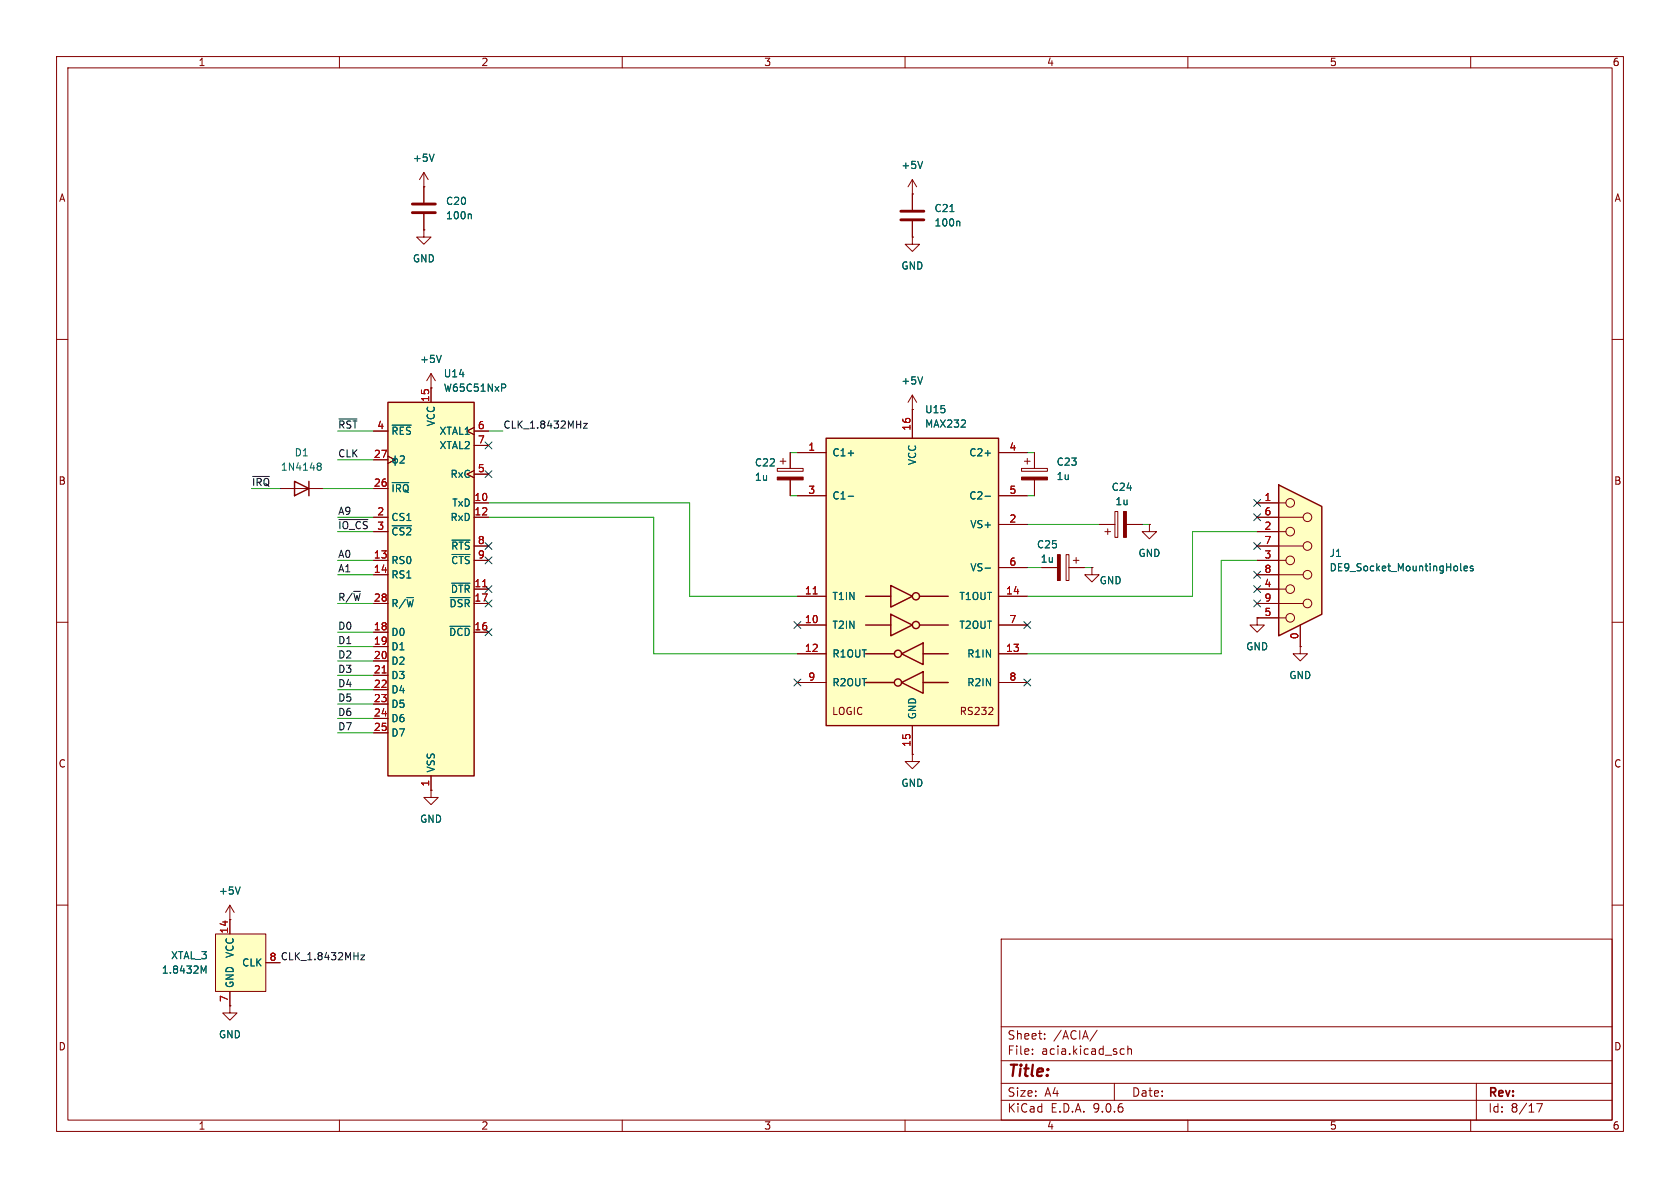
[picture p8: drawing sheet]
<svg xmlns="http://www.w3.org/2000/svg" width="297mm" height="210mm" viewBox="0 0 297 210" stroke-linecap="round" stroke-linejoin="round" font-family="sans-serif">
<g fill="none" stroke="#840000" stroke-width=".18">
<path d="M10 10h277v190h-277zM12 12h273v186h-273zM60 10v2M110 10v2M160 10v2M210 10v2M260 10v2M74.9 33h.1M74.9 30.5v5.3M74.9 37.8v2.8M74.9 30.5l-.7 1.3M74.9 30.5l.8 1.3"/>
<path d="M161.3 34.3h.1M161.3 31.8v5.3M161.3 39.1v2.8M161.3 31.8l-.8 1.2M161.3 31.8l.8 1.2M74.9 40.6v1.3h1.3l-1.3 1.3-1.2-1.3h1.2M74.9 40.6h.1M161.3 41.9v1.3h1.3l-1.3 1.3-1.3-1.3h1.3M161.3 41.9h.1M10 60h2M161.3 72.4h.1M161.3 69.9l-.8 1.2"/>
<path d="M161.3 69.9l.8 1.2M161.3 69.9v2.5M285 60h2M49.5 86.4h7.6M137.4 82.8h4.6v.5h-4.6zM137.9 81.5h1M138.4 81v1M139.7 80v2.8M139.7 84.8v2.8M180.6 82.8h4.6v.5h-4.6zM181.1 81.5h1M181.6 81v1"/>
<path d="M182.9 80v2.8M182.9 84.8v2.8M194.3 92.7h2.8M195.3 94h1M195.8 93.5v1M197.1 90.4h.5v4.6h-.5zM199.1 92.7h2.8M10 110h2M193 100.3v1.3h1.3l-1.3 1.3-1.2-1.3h1.2M193 100.3h.1M222.2 109.2v1.3h1.3l-1.3 1.3-1.2-1.3h1.2M222.2 109.2h.1"/>
<path d="M229.9 114.3v1.3h1.2l-1.2 1.2-1.3-1.2h1.3M229.9 114.3h.1M285 110h2M76.2 139.7v1.3h1.3l-1.3 1.2-1.3-1.2h1.3M76.2 139.7h.1M161.3 133.4v1.2h1.3l-1.3 1.3-1.3-1.3h1.3M161.3 133.4h.1M10 160h2M177 166h108v32h-108zM285 160h2M60 198v2M110 198v2"/>
<path d="M160 198v2M177 194.5h108M177 191.5h108M177 187.5h108M177 181.5h108M182.5 186.3v.1M182.5 185.5v.1M184.7 183.6v.1M184.7 182.8v.1M194 182.1l-1.3 2M197 191.5v3M198.3 185.4l.4 .1"/>
<path d="M198.7 186.3l-.4 .1M199.4 185.5l.2-.1 .4 .1v.9M199.4 184.9v1.5M210 198v2M260 198v2M261 191.5v6.5M271.7 195.1h1l-.7 1.5"/>
</g>
<path d="M76.7 27.2l-.4 1.3M83.1 37.8l.2 .2v.7M163.1 28.5l-.4 1.3M167.9 37.4h.8M169.5 39.1l.2 .2v.6M163.1 66.6l-.4 1.3M56.2 82.3l.1 .1M56.2 81.9h.3l.2 .1 .1 .2-.3 .2M56.3 82.4h.2M56.3 82.4l-.1 .1M56.5 82.4l.3 .2-.1 .4-.2 .1h-.3" fill="none" stroke="#006464" stroke-width=".18"/>
<path d="M72.9 36.1h4.1M72.9 37.6h4.1M159.3 37.3h4M159.3 38.9h4" fill="none" stroke="#840000" stroke-width=".51"/>
<g fill="#840000" stroke="#840000" stroke-width=".18">
<path d="M137.4 84.3h4.6v.5h-4.6z"/>
<path d="M198.6 90.4h.5v4.6h-.5z"/>
<path d="M180.6 84.3h4.6v.5h-4.6z"/>
</g>
<path d="M52.1 85.1l2.5 1.3-2.5 1.2zM54.6 85.1v2.5" fill="none" stroke="#840000" stroke-width=".25"/>
<path d="M146 77.5h30.5v50.8h-30.5z" fill="#ffffc2"/>
<g fill="none" stroke="#840000" stroke-width=".25">
<path d="M146 77.5h30.5v50.8h-30.5zM153 105.4h4.5M153 110.5h4.5M153 115.6h5.1M157.5 103.5l3.8 1.9-3.8 1.9zM157.5 108.6l3.8 1.9-3.8 1.9zM159.4 115.6l3.8-1.9v3.8zM162.6 105.4h5M162.6 110.5h5M163.2 115.6h4.4M153 120.7h5.1M159.4 120.7l3.8-2v3.9z"/>
<path d="M163.2 120.7h4.4"/>
<circle cx="158.7" cy="115.6" r=".63"/>
<circle cx="161.9" cy="105.4" r=".63"/>
<circle cx="161.9" cy="110.5" r=".63"/>
<circle cx="158.7" cy="120.6" r=".63"/>
</g>
<g fill="none" stroke="#840000" stroke-width=".18">
<path d="M161.3 72.4v5.1M141 80h5M141 87.6h5M176.5 80h5.1M176.5 87.6h5.1M176.5 92.7h5.1M141 105.4h5M141 110.5h5M141 115.6h5M176.5 105.4h5.1M176.5 110.5h5.1M176.5 115.6h5.1"/>
<path d="M176.5 100.3h5.1M141 120.7h5M161.3 128.3v5.1M174.7 126.3h.8M175.5 125.2v.4M176.5 120.7h5.1"/>
</g>
<path d="M149.9 80.1h1M149.9 87.7h1M174.1 80.1h1M174.1 87.7h1M174.1 100.4h1" fill="none" stroke="#006464" stroke-width=".18"/>
<path d="M143.8 105h.7" fill="none" stroke="#a90000" stroke-width=".18"/>
<path d="M68.6 71.1h15.2v66.1h-15.2z" fill="#ffffc2"/>
<path d="M68.6 71.1h15.2v66.1h-15.2z" fill="none" stroke="#840000" stroke-width=".25"/>
<g fill="none" stroke="#840000" stroke-width=".18">
<path d="M66 76.2h2.6M76.2 68.6v2.5M83.8 75.6l-1.3 .6 1.3 .6M83.8 76.2h2.6M83.8 78.7h2.6M66 81.3h2.6M66 86.4h2.6M66 91.4h2.6M66 94h2.6M66 99.1h2.6M68.6 80.6l1.2 .7-1.2 .6M83.8 83.2l-1.3 .6 1.3 .7"/>
<path d="M83.8 91.4h2.6M83.8 99.1h2.6M83.8 83.8h2.6M83.8 88.9h2.6M83.8 96.5h2.6M203.2 92.7v1.3h1.3l-1.3 1.3-1.3-1.3h1.3M203.2 92.7h.1M66 101.6h2.6M66 106.7h2.6M66 111.8h2.6M66 114.3h2.6M66 116.8h2.6"/>
<path d="M66 119.4h2.6M83.8 106.7h2.6M83.8 111.8h2.6M83.8 104.1h2.6M66 121.9h2.6M66 124.5h2.6M66 127h2.6M66 129.5h2.6M76.2 137.2v2.5"/>
</g>
<g fill="none" stroke="#006464" stroke-width=".18">
<path d="M69.3 75.2h3.4M88.7 67.9h.5l.2 .2-.1 .4-.6 .1M69.3 85.3h3M69.3 92.9h3.5M69.9 80.6v1.7M70.8 80.7l.4-.1 .3 .4-.8 .9h.8M79.9 95.5h3.2M79.9 98h3.2M79.5 110.7h3.6M79.6 105.6h3.5M79.8 103.1h3.3"/>
<circle cx="69.9" cy="81.4" r=".44"/>
</g>
<path d="M67.6 119h.7M85.3 103.7h.8" fill="none" stroke="#a90000" stroke-width=".18"/>
<path d="M38.1 165.1h8.9v10.2h-8.9z" fill="#ffffc2"/>
<path d="M38.1 165.1h8.9v10.2h-8.9zM40.6 177.8v1.3h1.3l-1.3 1.2-1.2-1.2h1.2M40.6 177.8h.1M40.6 162.6v2.5M40.6 175.3v2.5M47 170.2h2.5" fill="none" stroke="#840000" stroke-width=".18"/>
<path d="M35.6 170.8l.4 .9 .4-.9v1.2" fill="none" stroke="#006464" stroke-width=".18"/>
<path d="M226.1 85.7l7.6 3.8v19.1l-7.6 3.8z" fill="#ffffc2"/>
<path d="M226.1 85.7l7.6 3.8v19.1l-7.6 3.8z" fill="none" stroke="#840000" stroke-width=".25"/>
<g fill="none" stroke="#840000" stroke-width=".18">
<path d="M74.9 33h.1M74.9 33v2.8M74.9 37.8v2.8M161.3 34.3h.1M161.3 34.3v2.8M161.3 39.1v2.8M74.9 40.6h.1M161.3 41.9h.1M66 76.2h2.6M76.2 68.6h.1M76.2 66l-.8 1.3M76.2 66l.8 1.3"/>
<path d="M76.2 66v5.1M83.8 75.6l-1.3 .6 1.3 .6M83.8 76.2h2.6M83.8 78.7h2.6M161.3 72.4h.1M161.3 72.4v5.1M66 91.4h2.6M66 94h2.6M66 99.1h2.6M66 81.3h2.6M66 86.4h2.6M68.6 80.6l1.2 .7-1.2 .6"/>
<path d="M83.8 83.2l-1.3 .6 1.3 .7M83.8 88.9h2.6M83.8 91.4h2.6M83.8 96.5h2.6M83.8 99.1h2.6M83.8 83.8h2.6M139.7 80v2.8M139.7 84.8v2.8M141 80h5M141 87.6h5M176.5 92.7h5.1M176.5 80h5.1"/>
<path d="M176.5 87.6h5.1M182.9 80v2.8M182.9 84.8v2.8M188.5 98h.5v4.6h-.5zM189.7 99.1h1.1M190.2 98.6v1M194.3 92.7h2.8M199.1 92.7h2.8M203.2 92.7h.1M222.2 88.9h5.1M222.2 91.4h8.2M222.2 94h5.1"/>
<path d="M222.2 96.5h8.2M222.2 99.1h5.1M66 101.6h2.6M66 106.7h2.6M66 111.8h2.6M66 114.3h2.6M66 116.8h2.6M66 119.4h2.6M83.8 104.1h2.6M83.8 106.7h2.6M83.8 111.8h2.6M141 105.4h5"/>
<path d="M141 110.5h5M141 115.6h5M176.5 100.3h5.1M176.5 105.4h5.1M176.5 110.5h5.1M176.5 115.6h5.1M184.1 100.3h2.8M189 100.3h2.8M193 100.3h.1M222.2 109.2h.1M222.2 101.6h8.2M222.2 104.1h5.1"/>
<path d="M222.2 106.7h8.2M222.2 109.2h5.1M229.9 114.3h.1M229.9 110.5v3.8M66 121.9h2.6M66 124.5h2.6M66 127h2.6M66 129.5h2.6M76.2 139.7h.1M76.2 137.2v2.5M141 120.7h5M161.3 133.4h.1"/>
<path d="M161.3 128.3v5.1M176.5 120.7h5.1M40.6 162.6h.1M40.6 177.8h.1M40.6 160l-.7 1.3M40.6 160l.8 1.3M40.6 160v5.1M40.6 175.3v2.5M47 170.2h2.5"/>
<circle cx="228.1" cy="94" r=".76"/>
<circle cx="228.1" cy="99.1" r=".76"/>
<circle cx="228.1" cy="88.9" r=".76"/>
<circle cx="231.1" cy="91.4" r=".76"/>
<circle cx="231.1" cy="96.5" r=".76"/>
<circle cx="228.1" cy="109.2" r=".76"/>
<circle cx="228.1" cy="104.1" r=".76"/>
<circle cx="231.1" cy="101.6" r=".76"/>
<circle cx="231.1" cy="106.7" r=".76"/>
</g>
<g fill="none" stroke="#006464" stroke-width=".18">
<path d="M76.7 27.2l-.4 1.3M83.1 37.8l.2 .2v.7M163.1 28.5l-.4 1.3M167.9 37.4h.8M169.5 39.1l.2 .2v.6M69.3 75.2h3.4M78 62.8l-.4 1.3M88.7 67.9h.5l.2 .2-.1 .4-.6 .1M163.1 66.6l-.4 1.3M69.3 85.3h3M69.3 92.9h3.5M69.9 80.6v1.7"/>
<path d="M70.8 80.7l.4-.1 .3 .4-.8 .9h.8M79.9 95.5h3.2M79.9 98h3.2M149.9 80.1h1M149.9 87.7h1M174.1 80.1h1M174.1 87.7h1M258.2 99.6v1.1l.2 .2M79.5 110.7h3.6M79.6 105.6h3.5M79.8 103.1h3.3M174.1 100.4h1"/>
<path d="M258.8 100.5l.6-.1v-.3h-.4l-.2 .1 .1 .6h.5M260.4 100.1h-.3l-.2 .1 .1 .2 .4 .1v.3h-.5M42.5 156.8l-.5 1.3M35.6 170.8l.4 .9 .4-.9v1.2"/>
<circle cx="69.9" cy="81.4" r=".44"/>
</g>
<path d="M186.9 98h.6v4.6h-.6z" fill="#840000" stroke="#840000" stroke-width=".18"/>
<path d="M59.9 74.1h3.2M103.2 74.8h.6l-.6 .9h.6M44.7 84.2h2.9M59.9 91.8h5.1M63.8 168.8h.6l-.6 .9h.6" fill="none" stroke="#0f0f0f" stroke-width=".18"/>
<g fill="none" stroke="#009600" stroke-width=".18">
<path d="M59.7 76.2h6.3M86.4 76.2h2.5M44.4 86.4h5.1M57.1 86.4h8.9M59.7 81.3h6.3M59.7 99.1h6.3M59.7 94h6.3M59.7 91.4h6.3M86.4 88.9h35.5v16.5h19.1M86.4 91.4h29.2v24.2h25.4M139.7 87.6h1.3M139.7 80h1.3"/>
<path d="M181.6 87.6h1.3M181.6 80h1.3M181.6 92.7h12.7M201.9 92.7h1.3M222.2 94h-11.4v11.4h-29.2M222.2 99.1h-6.3v16.5h-34.3M59.7 101.6h6.3M59.7 106.7h6.3M59.7 119.4h6.3M59.7 116.8h6.3M59.7 114.3h6.3M59.7 111.8h6.3"/>
<path d="M181.6 100.3h2.5M191.8 100.3h1.2M59.7 127h6.3M59.7 129.5h6.3M59.7 121.9h6.3M59.7 124.5h6.3"/>
</g>
<g fill="none" stroke="#000084" stroke-width=".18">
<path d="M85.8 78.1l1.2 1.2M87 78.1l-1.2 1.2M85.8 98.5l1.2 1.2M85.8 83.2l1.2 1.2M85.8 95.9l1.2 1.2M87 98.5l-1.2 1.2M87 83.2l-1.2 1.2M87 95.9l-1.2 1.2M221.6 95.9l1.3 1.2M221.6 90.8l1.3 1.2M221.6 88.3l1.3 1.2M222.9 95.9l-1.3 1.2"/>
<path d="M222.9 90.8l-1.3 1.2M222.9 88.3l-1.3 1.2M85.8 103.5l1.2 1.2M85.8 106.1l1.2 1.2M85.8 111.2l1.2 1.2M87 103.5l-1.2 1.2M87 106.1l-1.2 1.2M87 111.2l-1.2 1.2M140.4 109.9l1.2 1.2M141.6 109.9l-1.2 1.2M181 109.9l1.2 1.2M182.2 109.9l-1.2 1.2"/>
<path d="M221.6 101l1.3 1.2M221.6 106.1l1.3 1.2M221.6 103.5l1.3 1.2M222.9 101l-1.3 1.2M222.9 106.1l-1.3 1.2M222.9 103.5l-1.3 1.2M140.4 120l1.2 1.3M141.6 120l-1.2 1.3M181 120l1.2 1.3M182.2 120l-1.2 1.3"/>
</g>
<path d="M67.6 119h.7M85.3 103.7h.8M143.8 105h.7" fill="none" stroke="#a90000" stroke-width=".18"/>
<text font-size="2.8" fill="#840000" x="178" y="190.9">Title:</text>
<g font-size="2.1" fill="#840000">
<text x="178" y="184">Sheet:</text>
<text x="186.2" y="184">/ACIA/</text>
<text x="178" y="186.7">File:</text>
<text x="184.1" y="186.7">acia.kicad_sch</text>
<text x="178" y="196.9">KiCad</text>
<text x="178" y="194.1">Size:</text>
<text x="184.7" y="194.1">A4</text>
<text x="185.7" y="196.9">E.D.A.</text>
<text x="193.3" y="196.9">9.0.6</text>
<text x="200" y="194.1">Date:</text>
<text x="263" y="194.3">Rev:</text>
<text x="263" y="196.9">Id:</text>
<text x="267.1" y="196.9">8/17</text>
</g>
<g font-size="1.8" fill="#840000">
<text x="35" y="11.9">1</text>
<text x="85" y="11.9">2</text>
<text x="135" y="11.9">3</text>
<text x="185" y="11.9">4</text>
<text x="235" y="11.9">5</text>
<text x="285" y="11.9">6</text>
<text x="10.3" y="35.9">A</text>
<text x="285.3" y="35.9">A</text>
<text x="10.3" y="85.9">B</text>
<text x="285.3" y="85.9">B</text>
<text x="147" y="126.6">LOGIC</text>
<text x="169.6" y="126.6">RS232</text>
<text x="10.3" y="135.9">C</text>
<text x="285.3" y="135.9">C</text>
<text x="10.3" y="185.9">D</text>
<text x="285.3" y="185.9">D</text>
<text x="35" y="199.9">1</text>
<text x="85" y="199.9">2</text>
<text x="135" y="199.9">3</text>
<text x="185" y="199.9">4</text>
<text x="235" y="199.9">5</text>
<text x="285" y="199.9">6</text>
</g>
<g font-size="1.8" fill="#006464">
<text x="72.9" y="28.8">+5V</text>
<text x="159.3" y="30.1">+5V</text>
<text x="78.7" y="39">100n</text>
<text x="78.7" y="36.4">C20</text>
<text x="165.1" y="40.2">100n</text>
<text x="165.1" y="37.7">C21</text>
<text x="72.9" y="46.6">GND</text>
<text x="159.3" y="47.9">GND</text>
<text x="74.2" y="64.4">+5V</text>
<text x="78.4" y="66.9">U14</text>
<text x="78.4" y="69.4">W65C51NxP</text>
<text x="159.3" y="68.2">+5V</text>
<text x="69.1" y="77.1">~{RES}</text>
<text x="77.1" y="75.5" transform="rotate(-90 77.1 75.5)">VCC</text>
<text x="77.6" y="77.1">XTAL1</text>
<text x="163.4" y="73.3">U15</text>
<text x="163.4" y="75.8">MAX232</text>
<text x="49.5" y="83.4">1N4148</text>
<text x="52" y="80.9">D1</text>
<text x="77.6" y="79.6">XTAL2</text>
<text x="133.4" y="82.7">C22</text>
<text x="147.1" y="80.9">C1+</text>
<text x="162.2" y="82.3" transform="rotate(-90 162.2 82.3)">VCC</text>
<text x="171.3" y="80.9">C2+</text>
<text x="186.7" y="82.5">C23</text>
<text x="69.1" y="87.2">~{IRQ}</text>
<text x="79.5" y="84.7">RxC</text>
<text x="79.8" y="89.8">TxD</text>
<text x="133.4" y="85.2">1u</text>
<text x="147.1" y="88.5">C1-</text>
<text x="171.3" y="88.5">C2-</text>
<text x="186.7" y="85.1">1u</text>
<text x="196.4" y="87">C24</text>
<text x="197.1" y="89.5">1u</text>
<text x="69.1" y="92.3">CS1</text>
<text x="69.1" y="94.8">~{CS2}</text>
<text x="79.5" y="92.3">RxD</text>
<text x="171.4" y="93.6">VS+</text>
<text x="69.1" y="99.9">RS0</text>
<text x="79.7" y="97.4">~{RTS}</text>
<text x="79.7" y="99.9">~{CTS}</text>
<text x="171.4" y="101.2">VS-</text>
<text x="183.2" y="97.1">C25</text>
<text x="183.9" y="99.7">1u</text>
<text x="201.2" y="98.7">GND</text>
<text x="235" y="98.7">J1</text>
<text x="235" y="101.2">DE9_Socket_MountingHoles</text>
<text x="69.1" y="102.5">RS1</text>
<text x="69.1" y="107.5">R/~{W}</text>
<text x="79.4" y="107.5">~{DSR}</text>
<text x="79.6" y="105">~{DTR}</text>
<text x="147.1" y="106.3">T1IN</text>
<text x="169.5" y="106.3">T1OUT</text>
<text x="194.3" y="103.5">GND</text>
<text x="69.1" y="112.6">D0</text>
<text x="79.3" y="112.6">~{DCD}</text>
<text x="147.1" y="111.4">T2IN</text>
<text x="169.5" y="111.4">T2OUT</text>
<text x="69.1" y="115.2">D1</text>
<text x="69.1" y="117.7">D2</text>
<text x="147.1" y="116.4">R1OUT</text>
<text x="170.9" y="116.4">R1IN</text>
<text x="220.2" y="115.2">GND</text>
<text x="69.1" y="120.2">D3</text>
<text x="69.1" y="122.8">D4</text>
<text x="69.1" y="125.3">D5</text>
<text x="147.1" y="121.5">R2OUT</text>
<text x="170.9" y="121.5">R2IN</text>
<text x="227.8" y="120.2">GND</text>
<text x="69.1" y="127.9">D6</text>
<text x="69.1" y="130.4">D7</text>
<text x="162.2" y="127.3" transform="rotate(-90 162.2 127.3)">GND</text>
<text x="77.1" y="136.7" transform="rotate(-90 77.1 136.7)">VSS</text>
<text x="159.3" y="139.3">GND</text>
<text x="74.2" y="145.6">GND</text>
<text x="38.6" y="158.3">+5V</text>
<text x="28.5" y="172.3">1.8432M</text>
<text x="30.1" y="169.8">XTAL_3</text>
<text x="41.5" y="169.4" transform="rotate(-90 41.5 169.4)">VCC</text>
<text x="42.7" y="171">CLK</text>
<text x="41.5" y="174.8" transform="rotate(-90 41.5 174.8)">GND</text>
<text x="38.6" y="183.7">GND</text>
</g>
<g font-size="1.8" fill="#a90000">
<text x="75.9" y="71.2" transform="rotate(-90 75.9 71.2)">15</text>
<text x="66.6" y="75.9">4</text>
<text x="84.4" y="75.9">6</text>
<text x="161" y="76.2" transform="rotate(-90 161 76.2)">16</text>
<text x="66" y="81">27</text>
<text x="84.4" y="78.5">7</text>
<text x="84.4" y="83.6">5</text>
<text x="142.8" y="79.8">1</text>
<text x="178.4" y="79.8">4</text>
<text x="66" y="86.1">26</text>
<text x="83.8" y="88.6">10</text>
<text x="142.8" y="87.4">3</text>
<text x="178.4" y="87.4">5</text>
<text x="223.4" y="88.6">1</text>
<text x="66.6" y="91.2">2</text>
<text x="66.6" y="93.7">3</text>
<text x="83.8" y="91.2">12</text>
<text x="178.4" y="92.5">2</text>
<text x="223.4" y="91.2">6</text>
<text x="223.4" y="93.7">2</text>
<text x="66" y="98.8">13</text>
<text x="66" y="101.3">14</text>
<text x="84.4" y="96.3">8</text>
<text x="84.4" y="98.8">9</text>
<text x="178.4" y="100.1">6</text>
<text x="223.4" y="96.3">7</text>
<text x="223.4" y="98.8">3</text>
<text x="223.4" y="101.3">8</text>
<text x="66" y="106.4">28</text>
<text x="83.8" y="103.9">11</text>
<text x="83.8" y="106.4">17</text>
<text x="142.2" y="105.2">11</text>
<text x="177.8" y="105.2">14</text>
<text x="223.4" y="103.9">4</text>
<text x="223.4" y="106.4">9</text>
<text x="66" y="111.5">18</text>
<text x="83.8" y="111.5">16</text>
<text x="142.2" y="110.2">10</text>
<text x="178.4" y="110.2">7</text>
<text x="223.4" y="109">5</text>
<text x="229.6" y="113.1" transform="rotate(-90 229.6 113.1)">0</text>
<text x="66" y="114">19</text>
<text x="66" y="116.6">20</text>
<text x="66" y="119.1">21</text>
<text x="142.2" y="115.3">12</text>
<text x="177.8" y="115.3">13</text>
<text x="66" y="121.7">22</text>
<text x="66" y="124.2">23</text>
<text x="142.8" y="120.4">9</text>
<text x="178.4" y="120.4">8</text>
<text x="66" y="126.7">24</text>
<text x="66" y="129.3">25</text>
<text x="161" y="132.1" transform="rotate(-90 161 132.1)">15</text>
<text x="75.9" y="139.1" transform="rotate(-90 75.9 139.1)">1</text>
<text x="40.4" y="165.1" transform="rotate(-90 40.4 165.1)">14</text>
<text x="47.6" y="169.9">8</text>
<text x="40.4" y="177.2" transform="rotate(-90 40.4 177.2)">7</text>
</g>
<g font-size="1.8" fill="#0f0f0f">
<text x="59.7" y="75.9">~{RST} 4</text>
<text x="88.9" y="75.9">CLK_1.8432MHz</text>
<text x="59.7" y="80.9">CLK</text>
<text x="44.4" y="86">~{IRQ}</text>
<text x="59.7" y="93.6">~{IO_CS}3</text>
<text x="59.7" y="91.1">A9</text>
<text x="59.7" y="98.7">A0</text>
<text x="59.7" y="101.3">A1</text>
<text x="59.7" y="106.3">R/~{W} 28</text>
<text x="59.7" y="114">D1</text>
<text x="59.7" y="111.4">D0</text>
<text x="59.7" y="116.5">D2</text>
<text x="59.7" y="119">D3</text>
<text x="59.7" y="121.6">D4</text>
<text x="59.7" y="124.1">D5</text>
<text x="59.7" y="126.7">D6</text>
<text x="59.7" y="129.2">D7</text>
<text x="47.6" y="169.9">8 CLK_1.8432MHz</text>
</g>
</svg>
